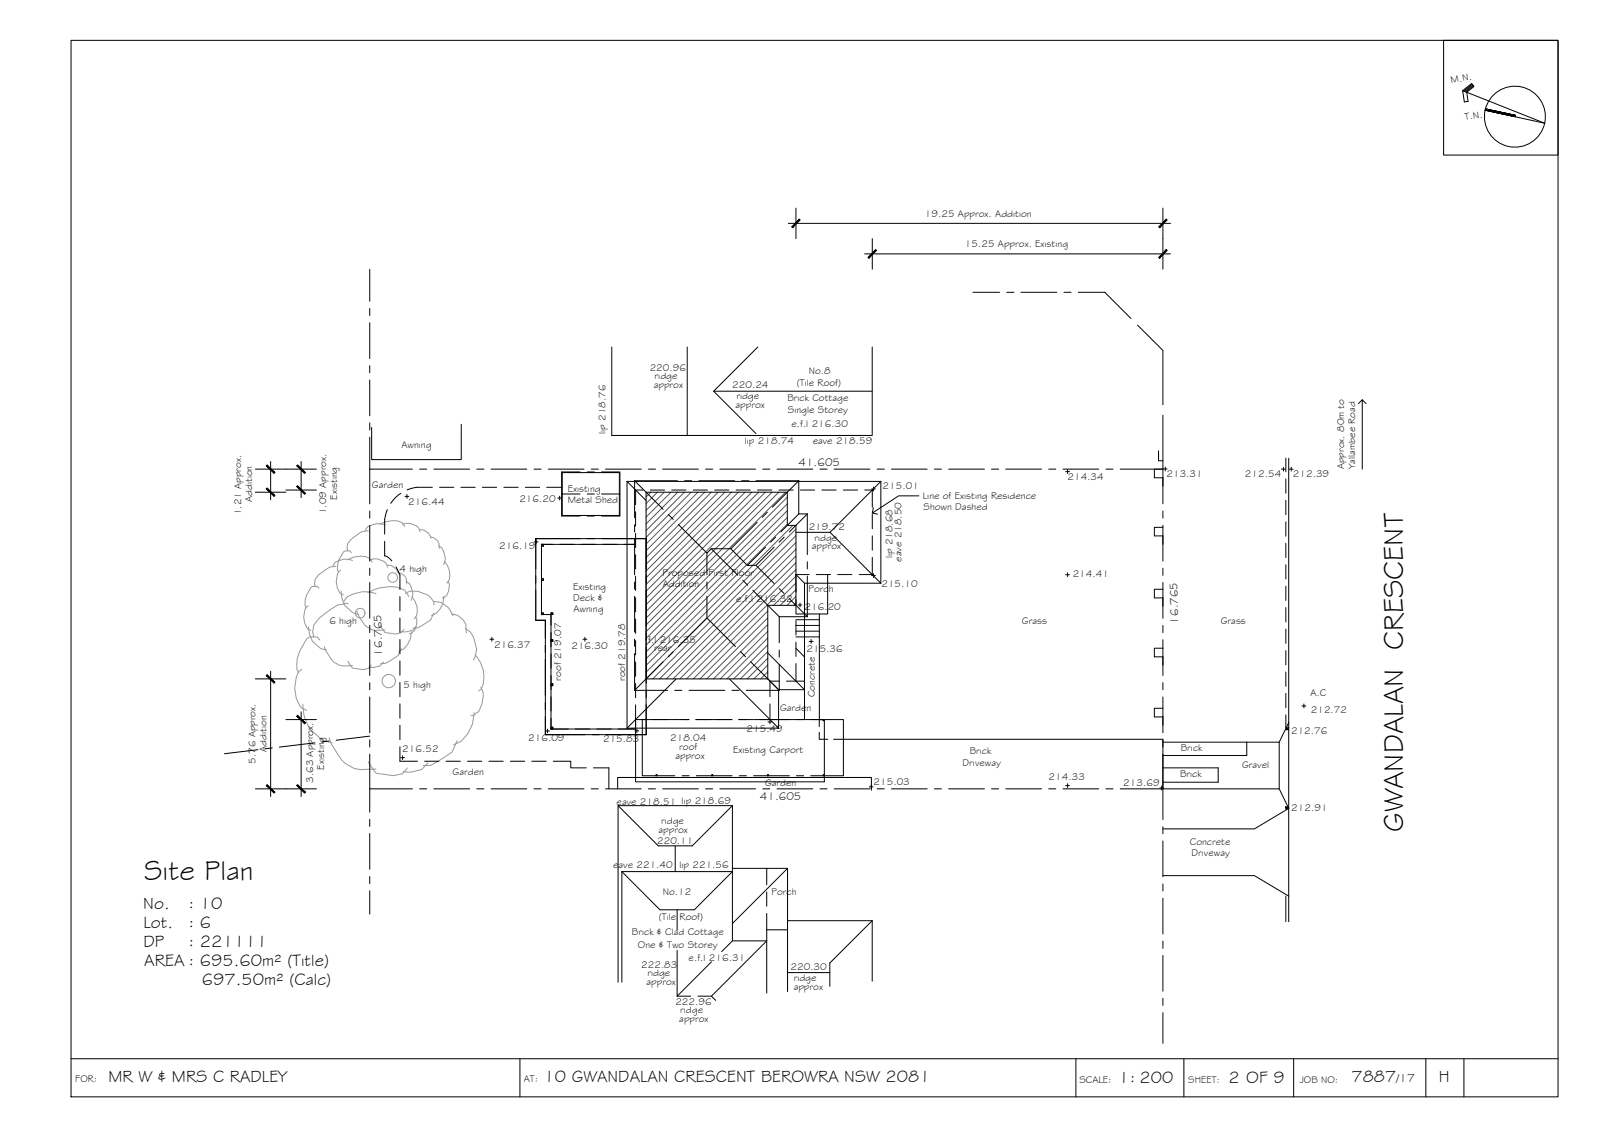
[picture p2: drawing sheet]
<svg xmlns="http://www.w3.org/2000/svg" width="420mm" height="297mm" viewBox="0 0 420 297" stroke-linecap="round" stroke-linejoin="round" font-family="sans-serif">
<!-- layer: HATCH -->
<g fill="none" stroke="#545454" stroke-width=".26">
<path d="M170.7 129l-1.3 1.3M172.4 129l-3 3M174.2 129l-4.8 4.8M176 129l-6.6 6.6M177.7 129l-8.3 8.3M179.5 129l-10.1 10.1M181.3 129l-11.9 11.9M183 129l-13.5 13.6M184.8 129l-15.3 15.3M186.6 129l-17.1 17.1M188.3 129l-18.8 18.9M190.1 129l-20.6 20.7"/>
<path d="M191.9 129l-22.4 22.4M193.6 129l-24.1 24.2M195.4 129l-25.9 26M197.2 129l-27.7 27.7M199 129l-29.5 29.5M200.7 129l-31.2 31.3M202.5 129l-33 33M204.2 129l-34.7 34.8M206 129l-36.5 36.6M206.5 130.3l-37 37M206.5 132.1l-37 37M206.5 133.9l-37 37"/>
<path d="M206.5 135.7l-37 36.9M206.5 137.4l-37 37M207.9 137.7l-38.4 38.5M208.8 138.7l-39.3 39.2M208.8 140.5l-37.6 37.5M208.8 142.2l-35.8 35.8M208.8 144l-34 34M208.8 145.8l-32.3 32.2M208.8 147.5l-30.5 30.5M208.8 149.3l-28.7 28.7M208.8 151.1l-27 26.9M208.8 152.8l-5.9 5.9"/>
<path d="M208.8 154.6l-4.2 4.1M208.8 156.4l-2.4 2.3M208.8 158.1l-.6 .6M201.4 160.2l-17.8 17.8M201.4 162l-16 16M201.4 163.7l-14.3 14.3M201.4 165.5l-12.5 12.5M201.4 167.3l-10.7 10.7M201.4 169.1l-9 8.9M201.4 170.8l-7.2 7.2M201.4 172.6l-5.4 5.4M201.4 174.3l-3.7 3.7"/>
<path d="M201.4 176.1l-1.9 1.9M201.4 177.9l-.1 .1"/>
</g>
<!-- layer: BORDER -->
<g fill="none" stroke="#000" stroke-width=".26">
<path d="M18.6 10.6h390v277h-390zM378.6 10.6h30v30.1h-30zM383.6 23.8l2.4-1.9 .6 .8-1.9 1.5 .3 2.4-.9 .1-.5-2.9 21.6 8.5-15.7-3.4M386.1 22.1l-2.2 1.8M386.3 22.3l-2.2 1.7M386.4 22.5l-2 1.6M389.6 28.5l7.8 1.7M18.6 277.6h390M136.4 277.6v10M282.2 277.6v10M310.5 277.6v10M339.3 277.6v10"/>
<path d="M374 277.6v10M383.9 277.6v10"/>
<circle cx="397.3" cy="30.6" r="8"/>
</g>
<g fill="#000" stroke="#000" stroke-width=".26">
<path d="M389.5 28.9l7.8 1.7zM389.6 28.6l7.7 2-7.8-1.7z"/>
<path d="M389.6 28.6l7.7 2 .1-.4zM389.6 28.5l7.8 1.7z"/>
</g>
<!-- layer: 0 -->
<path d="M356.3 105.8l1-1 1 1M357.3 104.8v18.2M229.1 133.1l-.3 1.4 1.4 .3M241 130h-5.3l-6.9 4.5" fill="none" stroke="#000" stroke-width=".26"/>
<!-- layer: VEGSPREAD -->
<g fill="none" stroke="#989898" stroke-width=".26">
<path d="M96.6 139.2l-1.7 .2-2.8 2-.9 1.2-.2 1 .2 .8M99.7 137.4a6.3 6.3 0 0 1 5.8-.4l.7 1M101 137.6a4.9 4.9 0 0 0-4.6 .5l-.4 .6-.1 .5M105.6 137.5a3.5 3.5 0 0 1 4.4 1.3l.1 .6M110.1 138.8a3.5 3.5 0 0 1 3 2.3M80.8 158.8l-.6 .4a5.5 5.5 0 0 0 .4 5.6l.9 .5M83.6 154.2l-.4-.5h-1.2a6.3 6.3 0 0 0-2 5l.3 .7M88.1 148.5l-1.7 .2-2.8 2-.9 1.2-.2 1 .2 .8M89.3 149.5l-.5 .4a5.5 5.5 0 0 0 .4 5.6l.9 .5M89.5 155l.1 1.7 .9 2.1a6.5 6.5 0 0 0 3.6 2.3M91.2 146.8a6.1 6.1 0 0 1 5.8-.4l.6 1M91.3 158.2l-2.8 .4-4.7 3.4-1.5 1.9-.3 1.7 .3 1.4"/>
<path d="M92.1 144.9l-.4-.5h-1.2a6.3 6.3 0 0 0-2 5l.3 .7M92.4 146.9a4.9 4.9 0 0 0-4.5 .5l-.5 .7-.1 .5M96.4 155.4a11.6 11.6 0 0 1 7.7-1.5l2.1 .8 1 1.7M97.1 146.9a3.4 3.4 0 0 1 4.4 1.3l.1 .5M98.6 155.7a8.2 8.2 0 0 0-7.6 .8l-.8 1.1-.1 .8M101.6 148.2a3.4 3.4 0 0 1 3 2.2M104.3 150.1a2.53 2.53 0 0 1 2.4 3M106.3 155.5l1.2-.5h2l2.9 1.1 1.3 1.6 .1 .9M106.5 152.4a3.9 3.9 0 0 1 1.3 5M108.1 156.5a5 5 0 0 1 .9 5.4l-.4 .3M112.9 140.8a2.52 2.52 0 0 1 2.3 3M113.8 157.7l1.9 .3 1.9 1.3 1.2 2.2"/>
<path d="M115 143a3.9 3.9 0 0 1 1.3 5.1M116.4 156.3a5.2 5.2 0 0 1-3.2 5.1M116.6 147.2a4.9 4.9 0 0 1 .9 5.4l-.4 .3M117.5 152.3a3.6 3.6 0 0 1-1.2 4.5h-.4M79.2 175.5l-1 .7a9.2 9.2 0 0 0 .7 9.3l1.5 .8M80.9 164.3a6.3 6.3 0 0 0 3.3 5.8l1.4 .3M83.9 167.8l-.7-.8h-2l-.8 .5a10.6 10.6 0 0 0-2.6 7.8l.6 1.1M85.1 169.6a13.4 13.4 0 0 0 2.5 4l1.5 .8 .9 .2 2.4-.1M91.2 173.4l1.2 1.7 2.8 .4 1.5-.3 .7-.9M93.6 160.2a11.7 11.7 0 0 0 2.5 4.1l1.5 .8 3.4 .1M99.8 164.1l1.2 1.7 2.7 .4 1.5-.3 .7-.9M100.6 173.5l-1 1.1-1.7 .4-1.2-.1"/>
<path d="M105.2 170.1l-.8 1.7-3.4 2.1h-1.1M107.9 165.6a5.2 5.2 0 0 1-3.2 5.1M109 161.7a3.6 3.6 0 0 1-1.2 4.4h-.4M109.1 164.2l-.9 1.1-1.7 .4-1.2-.1M113.8 160.7l-.8 1.8-3.5 2.1h-1.1M118.4 160.9a3.8 3.8 0 0 1 3.8 4.2l.1 .8M122.1 164.7a6.5 6.5 0 0 1 2.1 8.4M124.6 171.6a8.3 8.3 0 0 1 1.6 9l-.6 .5M79.4 184.7v.6a12.4 12.4 0 0 0 1.7 5.7l3.7 3.2 2.3 .5M86.3 193.4l.4 1.3 1.8 2.9a7.4 7.4 0 0 0 6.1 4.2l4-.2M96.6 199.7l2 3 4.6 .7 2.4-.6 1.2-1.4M112.2 200l-1.6 1.8-2.8 .6-2.1-.1"/>
<path d="M119.9 194.2l-1.3 3-3.7 2.4-2 1.1h-1.9M124.4 186.8l-.5 3-1.2 2.5-1.7 2-2 1M126.1 180.2l.5 1.1 .2 1-.4 2.4-.8 1.8-1.4 1.1h-.7"/>
<circle cx="103" cy="151.4" r="1.26"/>
<circle cx="94.5" cy="160.7" r="1.26"/>
<circle cx="102" cy="178.6" r="1.75"/>
</g>
<!-- layer: BOUNDARY -->
<g fill="none" stroke="#000" stroke-width=".26">
<path d="M97 70.6v8.4M255.2 76.6h7M264 76.6h1.9M267.8 76.6h9.4M279 76.6h1.9M282.8 76.6h7l6.8 6.9M97 80.9v1.8M97 84.6v9.4M97 95.9v1.8M97 99.6v9.4M298.4 85.3l6.6 6.6v14.2M97 110.9v1.8"/>
<path d="M97 114.6v17.5M97 123h11.2M97 134v1.8M97 137.7v9.4M110.1 123h1.8M113.8 123h9.4M125 123h1.9M128.8 123h9.4M140 123h1.9M143.8 123h9.4M155.1 123h1.8M158.8 123h9.4"/>
<path d="M170 123h1.9M173.8 123h9.4M185 123h1.9M188.8 123h9.4M200.1 123h1.8M203.8 123h9.4M215 123h1.9M218.8 123h9.4M230 123h1.9M233.8 123h9.4M245.1 123h1.8M248.8 123h9.4"/>
<path d="M260 123h1.9M263.8 123h9.4M275 123h1.9M278.8 123h9.4M290.1 123h1.8M293.8 123h11.2v9.1M305 134v1.8M305 137.7v9.4M97 149v1.8M97 152.7v9.4M305 149v1.8M305 152.7v9.4"/>
<path d="M97 164v1.9M97 167.7v9.4M97 179v1.8M305 164v1.9M305 167.7v9.4M305 179v1.8M67.7 196.5l-8.8 1.1M71.4 196.1l-1.9 .2M82.6 194.7l-9.3 1.2M86.3 194.3l-1.9 .2M97 197.7v9.1h11.2M97 182.7v9.4"/>
<path d="M97 194v1.8M97 193l-8.8 1.1M305 197.7v9.1h-11.2M305 182.7v9.4M305 194v1.8M97 206.8v6.1M97 214.8v1.9M97 218.5v9.4M110.1 206.8h1.8M113.8 206.8h9.4M125 206.8h1.9M128.8 206.8h9.4"/>
<path d="M140 206.8h1.9M143.8 206.8h9.4M155.1 206.8h1.8M158.8 206.8h9.4M170 206.8h1.9M173.8 206.8h9.4M185 206.8h1.9M188.8 206.8h9.4M200.1 206.8h1.8M203.8 206.8h9.4M215 206.8h1.9M218.8 206.8h9.4"/>
<path d="M230 206.8h1.9M233.8 206.8h9.4M245.1 206.8h1.8M248.8 206.8h9.4M260 206.8h1.9M263.8 206.8h9.4M275 206.8h1.9M278.8 206.8h9.4M290.1 206.8h1.8M305 206.8v8.1M305 216.7v1.9M97 229.8v1.9"/>
<path d="M97 233.5v6.2M305 220.5v9.4M305 231.7v1.9M305 235.5v9.4M305 246.7v1.9M305 250.5v9.4M305 261.7v1.9M305 265.5v8"/>
</g>
<!-- layer: BDY_01 -->
<path d="M305 108.9v14.1" fill="none" stroke="#000" stroke-width=".26"/>
<!-- layer: EXISTING -->
<g fill="none" stroke="#000" stroke-width=".26">
<path d="M160.5 91v23.2h68.3v-23.2M180.2 91v23.2M198.7 91l-11.5 11.6 11.1 11.1M121 111.2v9.3h-23.5v-8.5M187.2 102.6h41.6M303.9 118.2v2.6h1.1M101.6 133.6l-.1 .1a12.6 12.6 0 0 0-.6 6.4M105.1 129.3l-1.1 .9-1.5 1.8M113.4 127.8a12.1 12.1 0 0 0-6.5 .6l-.1 .1M115.3 127.8h3.7M120.9 127.8h3.7M126.5 127.8h3.8"/>
<path d="M132.2 127.8h3.7M137.8 127.8h3.7M143.4 127.8h4M147.5 123.9h14.9v11.2h-14.9zM166.7 134.2v3.7M166.7 139.8v3.7M168.7 128.5h-2v3.8M170.5 128.5h3.8M176.2 128.5h3.7M181.8 128.5h3.8M187.4 128.5h3.8M193 128.5h3.8"/>
<path d="M198.7 128.5h3.7M204.3 128.5h3.8M209.9 128.5h3.8M215.5 128.5h3.8M221.2 128.5h3.7M226.8 128.5h2v4.5M228.8 134.9v3.7M305 138.3h-2.2v2.2h2.2M305 123h-2.2v2.3h2.2M305 125.2v2.3M337.2 120.1v3.6M337.2 125.6v3.7"/>
<path d="M337.2 131.2v3.7M337.2 136.8v3.8M338 120.1v69.3M100.9 141.9v3.8a2.98 2.98 0 0 1 1.9 1.4M103.9 148.6l1 2.1v3.8M104.9 156.4v3.8M142 142.7h.5v.5h-.5zM142 151.7h.5v.4h-.5zM166.7 142.7h-24.7v18.4M166.7 145.4v3.8M166.7 151.1v3.7M166.7 156.7v3.7"/>
<path d="M208.8 157.1v3.8M212.2 150.6h-3.4v4.6M214.1 150.6h3.7M217.1 150.6v10.4h-8.3M219.7 150.6h3.7M228.8 140.5v3.7M228.8 146.1v4.5h-3.5M305 154.5h-2.2v2.3h2.2M305 140.5v2.2M305 156.7v2.3M337.2 142.4v3.8M337.2 148.1v3.7"/>
<path d="M337.2 153.7v3.7M337.2 159.3v3.8M104.9 162v3.8M104.9 167.7v3.7M104.9 173.3v3.7M104.9 178.9v3.8M142 161.1v-.4h.5v.4M142 161.1h3v-.4h-.5v30.4h22.2M144.5 179.3h.5v.5h-.5zM144.5 167.7h.5v.4h-.5zM166.7 162.3v3.7M166.7 167.9v3.8"/>
<path d="M166.7 173.6v3.7M166.7 179.2v3.7M204.4 178.6h-2.5v4.1M208.8 162.5h6.1M208.8 164h6.1M208.8 165.5h6.1M208.8 162.7v3.8M208.8 168.4v3.7M208.8 174v4.6h-2.5M214.9 161v6h-6.1M305 169.9h-2.2v2.3h2.2M305 172.1v2.3"/>
<path d="M337.2 164.9v3.8M337.2 170.6v3.7M337.2 176.2v3.7M104.9 195.8v3.8h4.6M104.9 184.5v3.8M104.9 190.2v3.7M111.4 199.6h3.7M117 199.6h3.7M122.6 199.6h3.8M128.2 199.6h3.8M133.9 199.6h3.7M139.5 199.6h3.7"/>
<path d="M144.5 190.7h.5v.4h-.5zM145.1 199.6h4.6v1.7h4.1M166.7 188.7v2.4h-4.5M166.7 184.8v3.9M166.7 188.7h2.6M171.2 188.7h3.7M176.8 188.7h3.8M182.4 188.7h3.8M188.1 188.7h3.7M193.7 188.7h3.7M201.9 184.5v4.2h-2.6M214.9 192v1.8h2.2"/>
<path d="M214.9 188.7v1.8M215.9 188.7h.3v.2h-.3zM218.6 193.8h86.4v13h30.5v-12.2h-8.5M305 185.7h-2.2v2.3h2.2M305 194.6h22M305 187.9v2.3M327 194.6v3.5h-22M335.5 194.6l2.5-5.2v22.5l-2.5-5.1M337.2 181.8v3.8M337.2 187.4v3.6M155.6 201.3h4.1v5.5M162 206.8v-3h66.5v3.4"/>
<path d="M162.1 211.2l10.5 10.6h9l10.5-10.6M172 203.1h.3v.3h-.3zM186.7 203.1h.3v.3h-.3zM201.3 203.1h.3v.3h-.3zM215.9 203.1h.3v.3h-.3zM305 217.3h24l9-5.4v29.8M305 201.3h14.5v3.8h-14.5M163.1 228.5h29l-10 10h-9zM163.1 228.5v29M177.1 221.8v6.7M177.6 238.5v5.3M192.1 227.7h14.5"/>
<path d="M201.1 227.7v4.3M201.1 233.8v3.8M201.1 239.5v4.3M206.6 227.7v13.7h22.2M206.6 227.7l-14.5 14.4M305 229.6h24l9 5.3M337.2 234.9v6.7M177.6 249.1v12.1M186.6 252.2l-9 9M192.1 246.7l-2.8 2.8M201.1 243.8v2.9h-9v-35.5h-30v46.3M206.6 241.4v2.4h-5.5"/>
<path d="M206.6 255h11M206.6 243.8v16.2M228.8 241.4v15.8M228.8 241.4l-11.2 11.1v6.1M177.6 261.2h3.6M186.6 261.2l1.1 1.1M201.1 260.4v-13.7l-14.5 14.5h-3.6"/>
</g>
<!-- layer: TEXT -->
<g fill="none" stroke="#000" stroke-width=".26">
<path d="M106.2 130.1h1M106.7 129.6v1.1M146.3 130.6h1M146.8 130.1v1M228.6 128.2h1M229.1 127.7v1M279.5 123.6h1M280 123.1v1M305.1 123h1M305.6 122.5v1M336.1 123h1M336.6 122.5v1"/>
<path d="M338.2 123h1M338.7 122.5v1M140.1 142.1h1M140.6 141.6v1M209.3 158.6h1M209.8 158.1v1M228.6 150.9h1M229.1 150.4v1M279.5 150.7h1M280 150.2v1M128.5 167.6h1M129 167.1v1"/>
<path d="M152.9 167.6h1M153.4 167.1v1M212.2 168.2h1M212.7 167.7v1M105.1 198.6h1M105.6 198.1v1.1M143.1 191.6h1M143.6 191.1v1M166.5 191.6h1M167 191.1v1M201.4 189.3h1M201.9 188.8v1"/>
<path d="M337.3 190.7l.7 .7M338 190.7l-.7 .7M341.5 185.1h1M342 184.6v1M228 206.3h1M228.5 205.8v1M279.5 206h1M280 205.5v1M304.2 206.6h1M304.7 206.1v1M337.1 211.4l.7 .7M337.8 211.4l-.7 .7"/>
<circle cx="337.7" cy="191" r=".24"/>
<circle cx="337.5" cy="211.8" r=".24"/>
</g>
<!-- layer: ROOFPLAN EXIST. -->
<g fill="none" stroke="#000" stroke-width=".26">
<path d="M147.3 129.5h4.8M152.1 123.7h-4.8v11.6h4.8M154 123.7h1.9M154 135.3h1.9M154 129.5h1.9M157.8 123.7h4.8v11.6h-4.8M157.8 129.5h4.8M164.5 126.2h66.5M164.5 126.2v64.7M164.5 126.2l4.9 5M208.8 139.6h8.9M231 126.2l-13.3 13.4 13.3 13.3"/>
<path d="M231 126.2v26.7M169.4 141.2v51.4M169.5 149.1v-7.9h-29v21.4h2.5v30h26.5v-7.9M169.5 151v1.9M169.5 154.7v9.4M208.8 150.6l2.2 2.3M211 152.9h20M211 152.9v27.9M169.5 166v1.9M169.5 169.7v9.4M177.3 178l-12.8 12.9M191.3 178l12.9 12.9"/>
<path d="M201.4 171.2l9.6 9.6M201.4 178l2.8 2.8M164.5 190.9h39.7M169.5 181v1.9M177 188.7h-8.5v14.7h8.5M178.9 188.7h1.8M182.6 188.7h9.4M193.9 188.7h1.9M197.6 188.7h9.4M204.2 180.8v10.1M204.2 180.8h6.8M208.9 188.7h1.9"/>
<path d="M212.6 188.7h8.6v14.7h-8.6M178.9 203.4h1.8M182.6 203.4h9.4M193.9 203.4h1.9M197.6 203.4h9.4M208.9 203.4h1.9"/>
</g>
<!-- layer: 0.13 -->
<path d="M208.8 170l2.2 2.2v6.4M208.8 178.6h2.2M211 178.6v10.1M214.9 167v21.7h1.3h-14.3M166.7 188.7v16.3h49.5v-16.3" fill="none" stroke="#000" stroke-width=".26"/>
<!-- layer: NEWWORK -->
<path d="M169.4 129h37.1v8.7h2.3v21h-7.4v19.3h-32z" fill="none" stroke="#000" stroke-width=".26"/>
<!-- layer: ROOFPLAN NEW -->
<g fill="none" stroke="#000" stroke-width=".26">
<path d="M166.4 126h11.3M166.4 126v9.7M166.4 137.6v1.9M166.4 126l7.5 7.5M175.3 134.9l1.3 1.3M177.9 137.5l7.5 7.5 1.1-1.1M179.5 126h1.9M183.3 126h9.4M194.5 126h1.9M198.3 126h11.2M198.6 136.9l-6.9 7M201.2 134.3l-1.3 1.3"/>
<path d="M209.5 134.7h2.2M209.5 126v8.7M209.5 126l-6.9 7M209.5 134.7l-4.7 4.8M211.7 134.7v10.7M211.7 134.7l-4.7 4.8M166.4 141.3v9.4M166.4 152.6v1.8M166.4 156.3v9.4M185.4 156.3v5.7l-7.5 7.5M185.4 145v5.7M185.4 152.6v1.8"/>
<path d="M186.5 143.9l7 6.9M186.5 143.9h5.2M191.7 143.9l4.3 4.3h2.3M194.8 152.1l1.3 1.4M197.4 154.8l7 6.9M198.3 148.2l4.7 4.8M200.8 143.5l-4.8 4.7M203 143.5l-4.7 4.7M203.4 140.8l-1.3 1.3M204.4 154.3l1.3 1.3M205.7 140.8l-1.3 1.3M207 156.9l4.7 4.8"/>
<path d="M211.7 147.3v1.9M211.7 151v10.7M166.4 167.6v1.9M166.4 171.3v9.7M173.9 173.5l-7.5 7.5M176.6 170.9l-1.3 1.3M185.4 162l7.5 7.5M194.2 170.9l1.3 1.3M196.9 173.5l7.5 7.5M204.4 161.7v6.8M204.4 170.4v1.9M204.4 174.2v6.8"/>
<path d="M204.4 161.7h7.3M166.4 181h8.7M177 181h1.8M180.7 181h9.4M192 181h1.9M195.7 181h8.7"/>
</g>
<!-- layer: DIMENSION -->
<g fill="none" stroke="#000" stroke-width=".26">
<path d="M206.7 58.6h100.3M208.8 54.6v8M305 54.6v16M226.8 66.6h80.2M228.8 62.6v8M67 123h16M67 129h8M71 121v10M75 128.5h8M79 121v9.5M67 178h8M71 176v32.8"/>
<path d="M75 188.7h8M79 186.6v22.2M67 206.8h16"/>
</g>
<!-- layer: 0 -->
<g fill="#000" stroke="#000" stroke-width=".26">
<path d="M209.6 57.5l-1.8 2.2 2.1-2zM209.6 57.5l-1.8 2.2-.2-.2z"/>
<path d="M305.9 57.5l-2 2 .2 .2zM305.9 57.5l.2 .2-2 2z"/>
<path d="M229.7 65.5l-1.8 2.2 2-2zM229.7 65.5l-1.8 2.2-.2-.2z"/>
<path d="M305.9 65.5l-2 2 .2 .2zM305.9 65.5l.2 .2-2 2z"/>
<path d="M69.9 128.2l2.2 1.7-2-2zM69.9 128.2l2.2 1.7-.2 .2z"/>
<path d="M69.9 122.1l2 2 .2-.2zM69.9 122.1l.2-.2 2 2z"/>
<path d="M78.1 127.4l-.2 .2 2.2 1.8zM77.9 127.6l2.2 1.8-.2 .2z"/>
<path d="M77.9 122.1l2 2 .2-.2zM78.1 121.9l2 2-2.2-1.8z"/>
<path d="M69.9 177.1l2 2 .2-.2zM69.9 177.1l.2-.2 2 2z"/>
<path d="M77.9 187.7l2 2.1 .2-.3zM77.9 187.7l.2-.2 2 2z"/>
<path d="M70.1 205.7l-.2 .2 2.2 1.8zM69.9 205.9l2.2 1.8-.2 .2z"/>
<path d="M78.1 205.7l-.2 .2 2.2 1.8zM77.9 205.9l2.2 1.8-.2 .2z"/>
</g>
<g font-size="7.5">
<text x="368.1" y="218" transform="rotate(-90 368.1 218)">GWANDALAN CRESCENT</text>
<text x="37.8" y="230.7">Site Plan</text>
</g>
<g font-size="4.5">
<text x="37.6" y="238.3">No.</text>
<text x="49.4" y="238.3">: 10</text>
<text x="37.6" y="243.3">Lot.</text>
<text x="49.4" y="243.3">: 6</text>
<text x="37.6" y="248.3">DP</text>
<text x="49.4" y="248.3">: 221111</text>
<text x="37.8" y="253.3">AREA : 695.60m² (Title)</text>
<text x="52.9" y="258.4">697.50m² (Calc)</text>
<text x="28.4" y="283.6">MR W &amp; MRS C RADLEY</text>
<text x="142.6" y="283.6">10 GWANDALAN CRESCENT BEROWRA NSW 2081</text>
<text x="293.4" y="283.9">1: 200</text>
<text x="322.2" y="283.9">2 OF 9</text>
<text x="354.4" y="283.8">7887</text>
<text x="377.4" y="283.7">H</text>
</g>
<text font-size="3.2" x="366.2" y="283.8">/17</text>
<g font-size="3">
<text x="209.4" y="122.2">41.605</text>
<text x="309" y="163.5" transform="rotate(-91 309 163.5)">16.765</text>
<text x="100.3" y="171.9" transform="rotate(-91 100.3 171.9)">16.765</text>
<text x="199.3" y="209.9">41.605</text>
</g>
<g font-size="2.6">
<text x="380.6" y="21.8" transform="rotate(-9 380.6 21.8)">M.N.</text>
<text x="384.3" y="31.5" transform="rotate(-9 384.3 31.5)">T.N.</text>
<text x="242.6" y="56.9">19.25 Approx. Addition</text>
<text x="253.1" y="64.9">15.25 Approx. Existing</text>
<text x="170.4" y="97.2">220.96</text>
<text x="171.5" y="101.6">approx</text>
<text x="171.7" y="99.2">ridge</text>
<text x="192" y="101.7">220.24</text>
<text x="209" y="101.1">(Tile Roof)</text>
<text x="212.1" y="98.1">No.8</text>
<text x="192.9" y="106.9">approx</text>
<text x="193.1" y="104.5">ridge</text>
<text x="206.5" y="105.1">Brick Cottage</text>
<text x="158.8" y="113.8" transform="rotate(-90 158.8 113.8)">lip 218.76</text>
<text x="206.6" y="108.4">Single Storey</text>
<text x="207.6" y="111.9">e.f.l 216.30</text>
<text x="105.3" y="117.4">Awning</text>
<text x="195.3" y="116.5">lip 218.74</text>
<text x="213.2" y="116.4">eave 218.59</text>
<text x="280" y="125.8">214.34</text>
<text x="305.9" y="125.2">213.31</text>
<text x="326.5" y="125">212.54</text>
<text x="339.1" y="125.1">212.39</text>
<text x="352.5" y="123.1" transform="rotate(-90 352.5 123.1)">Approx. 80m to</text>
<text x="355.4" y="123" transform="rotate(-90 355.4 123)">Yallambee Road</text>
<text x="66.1" y="131.7" transform="rotate(-90 66.1 131.7)">Addition</text>
<text x="88.5" y="131" transform="rotate(-90 88.5 131)">Existing</text>
<text x="97.6" y="128">Garden</text>
<text x="136.2" y="131.5">216.20</text>
<text x="148.9" y="129">Existing</text>
<text x="148.9" y="132">Metal Shed</text>
<text x="231.5" y="128.3">215.01</text>
<text x="242.1" y="130.7">Line of Existing Residence</text>
<text x="63.2" y="135.1" transform="rotate(-90 63.2 135.1)">1.21 Approx.</text>
<text x="85.5" y="134.8" transform="rotate(-90 85.5 134.8)">1.09 Approx.</text>
<text x="107.1" y="132.3">216.44</text>
<text x="242.2" y="133.7">Shown Dashed</text>
<text x="212.1" y="138.9">219.72</text>
<text x="212.9" y="144">approx</text>
<text x="213.6" y="141.8">ridge</text>
<text x="104.8" y="149.8">4 high</text>
<text x="130.9" y="144.1">216.19</text>
<text x="234.1" y="146.4" transform="rotate(-90 234.1 146.4)">lip 218.68</text>
<text x="236.5" y="147.3" transform="rotate(-90 236.5 147.3)">eave 218.50</text>
<text x="150.3" y="154.7">Existing</text>
<text x="173.8" y="151.1">Proposed First Floor</text>
<text x="173.8" y="154">Addition</text>
<text x="212.1" y="155.3">Porch</text>
<text x="231.2" y="154">215.10</text>
<text x="281.3" y="151.3">214.41</text>
<text x="150.3" y="157.6">Deck &amp;</text>
<text x="150.4" y="160.5">Awning</text>
<text x="193.1" y="157.7">e.f.l 216.32</text>
<text x="211" y="160">216.20</text>
<text x="86.4" y="163.7">6 high</text>
<text x="268" y="163.6">Grass</text>
<text x="320.2" y="163.6">Grass</text>
<text x="129.6" y="169.8">216.37</text>
<text x="149.9" y="170.2">216.30</text>
<text x="170" y="168.5">f.l 216.35</text>
<text x="171.5" y="170.7">rear</text>
<text x="211.5" y="170.8">215.36</text>
<text x="147.2" y="178.4" transform="rotate(-90 147.2 178.4)">roof 219.07</text>
<text x="164" y="178.6" transform="rotate(-90 164 178.6)">roof 219.78</text>
<text x="105.8" y="180.3">5 high</text>
<text x="213.7" y="182.8" transform="rotate(-90 213.7 182.8)">Concrete</text>
<text x="343.7" y="182.6">A.C</text>
<text x="195.8" y="191.8">215.49</text>
<text x="204.6" y="186.4">Garden</text>
<text x="343.8" y="187">212.72</text>
<text x="69.9" y="197.1" transform="rotate(-90 69.9 197.1)">Addition</text>
<text x="105.5" y="197.3">216.52</text>
<text x="138.5" y="194.3">216.09</text>
<text x="158.2" y="194.4">215.83</text>
<text x="175.8" y="194.3">218.04</text>
<text x="178.2" y="196.8">roof</text>
<text x="192.3" y="197.4">Existing Carport</text>
<text x="254.3" y="197.8">Brick</text>
<text x="309.7" y="197">Brick</text>
<text x="338.6" y="192.4">212.76</text>
<text x="67" y="200.3" transform="rotate(-90 67 200.3)">5.76 Approx.</text>
<text x="85" y="201.8" transform="rotate(-90 85 201.8)">Existing</text>
<text x="118.7" y="203.1">Garden</text>
<text x="177.1" y="199">approx</text>
<text x="252.5" y="200.7">Driveway</text>
<text x="309.5" y="203.8">Brick</text>
<text x="325.8" y="201.3">Gravel</text>
<text x="82.1" y="205.3" transform="rotate(-90 82.1 205.3)">3.63 Approx.</text>
<text x="200.7" y="206">Garden</text>
<text x="229.1" y="205.8">215.03</text>
<text x="275" y="204.5">214.33</text>
<text x="294.6" y="206.1">213.69</text>
<text x="161.7" y="210.9">eave 218.51 lip 218.69</text>
<text x="338.7" y="212.7">212.91</text>
<text x="172.3" y="221.1">220.11</text>
<text x="172.7" y="218.3">approx</text>
<text x="173.4" y="216.1">ridge</text>
<text x="312" y="221.4">Concrete</text>
<text x="160.8" y="227.6">eave 221.40</text>
<text x="178.2" y="227.4">lip 221.56</text>
<text x="312.5" y="224.5">Driveway</text>
<text x="173.8" y="234.7">No.12</text>
<text x="202.4" y="234.7">Porch</text>
<text x="165.7" y="245.2">Brick &amp; Clad Cottage</text>
<text x="172.8" y="241.3">(Tile Roof)</text>
<text x="167.3" y="248.5">One &amp; Two Storey</text>
<text x="180.6" y="251.9">e.f.l 216.31</text>
<text x="168.2" y="253.7">222.83</text>
<text x="169.8" y="255.8">ridge</text>
<text x="207.3" y="254.3">220.30</text>
<text x="208.2" y="257.2">ridge</text>
<text x="169.6" y="258.2">approx</text>
<text x="177.1" y="263.5">222.96</text>
<text x="208.2" y="259.5">approx</text>
<text x="178.2" y="268">approx</text>
<text x="178.4" y="265.6">ridge</text>
<text x="19.8" y="283.8">FOR:</text>
<text x="137.4" y="283.6">AT:</text>
<text x="283.1" y="283.9">SCALE:</text>
<text x="311.6" y="283.9">SHEET:</text>
<text x="340.9" y="283.9">JOB NO:</text>
</g>
</svg>
